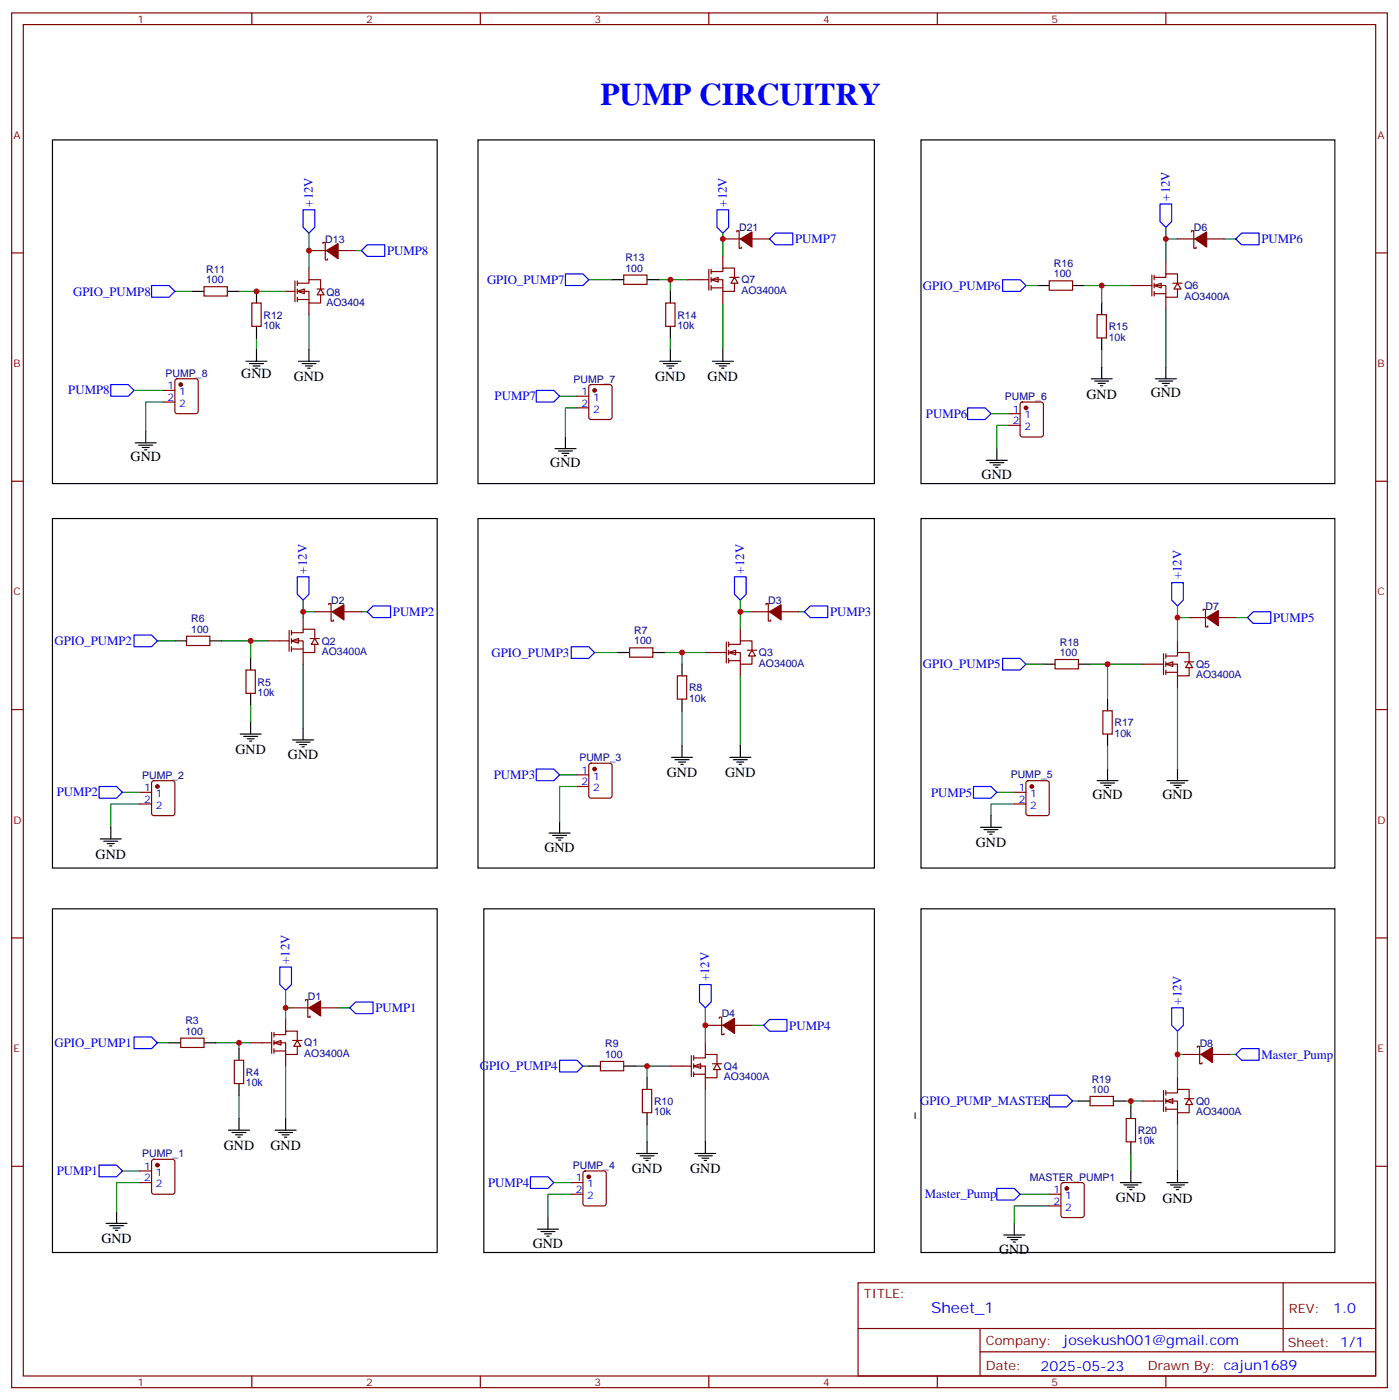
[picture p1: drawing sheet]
<svg xmlns="http://www.w3.org/2000/svg" width="423mm" height="424mm" viewBox="0 0 423 424" stroke-linecap="round" stroke-linejoin="round" font-family="sans-serif">
<g fill="none" stroke="#870000" stroke-width=".35">
<path d="M3.5 3.9h416.3v416.3h-416.3zM7.1 7.4h409.2v409.3h-409.2zM76.2 3.9v3.5M145.3 3.9v3.5M214.5 3.9v3.5M283.6 3.9v3.5M352.8 3.9v3.5M3.5 76.6h3.6M93.5 75.9h5.3M97.7 73.8v-.4h.7v5.3h.7v-.3M102.3 75.9h5.3M218.7 72.4h5.3"/>
<path d="M223 70.2v-.3h.7v5.3h.7v-.4M227.5 72.4h5.3M356.3 72.4h5.3M360.5 70.2v-.3h.7v5.3h.7v-.4M365.1 72.4h5.3M416.3 76.6h3.5M3.5 145.7h3.6M416.3 145.7h3.5M95.2 185.2h5.3M99.5 183.1v-.3h.7v5.3h.7v-.4M104.1 185.2h5.3M227.5 185.2h5.3"/>
<path d="M231.8 183.1v-.3h.7v5.3h.7v-.4M236.4 185.2h5.3M359.8 187h5.3M364.1 184.9v-.4h.7v5.3h.7v-.3M368.7 187h5.2M3.5 214.9h3.6M416.3 214.9h3.5M3.5 284h3.6M416.3 284h3.5M88.2 305.2h5.3M92.4 303.1v-.4h.7v5.3h.7v-.3M97 305.2h5.3"/>
<path d="M213.4 310.5h5.3M217.7 308.4v-.4h.7v5.3h.7v-.4M222.2 310.5h5.3M358.1 319.3h5.3M362.3 317.2v-.4h.7v5.3h.7v-.3M366.9 319.3h5.3M3.5 353.2h3.6M416.3 353.2h3.5M259.6 388.4h156.7v28.3h-156.7zM388.3 388.5v20.8M76.2 416.7v3.5M145.3 416.7v3.5"/>
<path d="M214.5 416.7v3.5M259.7 402.3h156.4M283.6 416.7v3.5M296.6 409.3h119.5M296.6 402.3v14.1M352.8 416.7v3.5"/>
</g>
<path d="M217 63.5h3.5v5.3l-1.8 1.8-1.7-1.8zM351 61.8h3.5v5.3l-1.7 1.7-1.8-1.7zM162.3 118.2h5.3l1.7 1.8-1.7 1.7h-5.3zM292.8 123.5h5.3l1.8 1.8-1.8 1.7h-5.3zM90 174.7h3.5v5.3l-1.8 1.7-1.7-1.7zM222.2 174.7h3.6v5.3l-1.8 1.7-1.8-1.7zM354.5 176.4h3.6v5.3l-1.8 1.8-1.8-1.8zM84.7 292.8h3.5v5.3l-1.8 1.8-1.7-1.8zM211.7 298.1h3.5v5.3l-1.8 1.8-1.7-1.8zM354.5 305.2h3.6v5.3l-1.8 1.7-1.8-1.7zM30 352.8h5.3l1.7 1.8-1.7 1.7h-5.3zM160.5 356.3h5.3l1.8 1.8-1.8 1.8h-5.3z" fill="none" stroke="#00f" stroke-width=".35"/>
<g fill="none" stroke="#008700" stroke-width=".35">
<path d="M218.7 70.6v7M352.8 68.8v10.6M352.8 72.4h3.5M370.4 72.4h3.5M178.2 84.7h7M199.3 84.7h8.8M202.8 84.7v3.5M218.7 91.8v14.1M333.4 86.5h8.8M352.8 93.5v17.7M202.8 102.3v3.6M333.4 105.9v5.3"/>
<path d="M67 194.1h14.1M75.8 194.1v5.3M91.7 181.7v3.5M95.2 185.2h-3.5v1.8M109.4 185.2h1.7M179.9 197.6h7.1M201.1 197.6h12.3M206.4 197.6v3.5M224 181.7v3.5M227.5 185.2h-3.5v5.3M241.7 185.2h1.7M356.3 183.5v3.5"/>
<path d="M359.8 187h-3.5v7.1M373.9 187h3.6M75.8 213.5v5.3M91.7 201.1v19.4M206.4 215.2v10.6M224 204.6v21.2M329.8 201.1h15.9M335.1 201.1v10.6M356.3 208.2v24.7M174.6 238.2h-5.3v10.5M335.1 225.8v7.1M42.3 243.5h-8.8v7"/>
<path d="M86.4 299.9v5.3M47.6 315.8h3.6M65.3 315.8h10.5M72.3 315.8v1.7M88.2 305.2h-1.8v3.5M102.3 305.2h3.5M213.4 305.2v10.6M227.5 310.5h3.6M356.3 312.2v14.2M356.3 319.3h1.8M372.2 319.3h1.7M72.3 331.6v7.1"/>
<path d="M86.4 322.8v15.9M176.4 322.8h1.8M192.3 322.8h10.5M195.8 322.8v3.6M213.4 329.9v15.9M324.6 333.4h1.7M340.4 333.4h5.3M342.2 333.4v1.8M195.8 340.5v5.3M342.2 349.3v5.3M356.3 340.5v14.1M172.9 361.6h-7.1v7.1"/>
<path d="M308.7 361.6h8.8"/>
</g>
<g fill="#870000" stroke="#870000" stroke-width=".35">
<path d="M363.4 319.3l3.5-2.1v4.6z"/>
<path d="M218.7 310.5l3.5-2.1v4.5z"/>
<path d="M93.5 305.2l3.5-2.1v4.6z"/>
<path d="M100.5 185.2l3.6-2.1v4.6z"/>
<path d="M232.8 185.2l3.6-2.1v4.6z"/>
<path d="M365.1 187l3.6-2.1v4.6z"/>
<path d="M361.6 72.4l3.5-2.2v4.6z"/>
<path d="M224 72.4l3.5-2.2v4.6z"/>
<path d="M98.8 75.9l3.5-2.1v4.6z"/>
</g>
<g fill="none" stroke="#000" stroke-width=".35">
<path d="M349.6 114.7h6.4M350.7 115.4h4.2M351.7 116.1h2.1M352.4 116.8h.7M352.8 111.2v3.5M167.9 135.9h6.4M169 136.6h4.2M170 137.3h2.2M170.7 138h.7M171.1 132.3v3.6M298.4 139.4h6.4M301.6 135.9v3.5"/>
<path d="M299.5 140.1h4.2M300.6 140.8h2.1M301.3 141.5h.7M88.5 224h6.4M89.6 224.8h4.2M90.7 225.5h2.1M91.4 226.2h.7M91.7 220.5v3.5M332 236.4h6.3M333 237.1h4.3M334.1 237.8h2.1M334.8 238.5h.7"/>
<path d="M335.1 232.9v3.5M353.1 236.4h6.4M354.2 237.1h4.2M355.2 237.8h2.2M356 238.5h.7M356.3 232.9v3.5M166.2 252.3h6.3M167.2 253h4.2M168.3 253.7h2.1M169 254.4h.7M169.3 248.7v3.6M32.1 370.5h6.4"/>
<path d="M33.2 371.2h4.2M34.2 371.9h2.1M34.9 372.6h.7M35.3 366.9v3.6M162.6 372.2h6.4M163.7 372.9h4.2M164.7 373.6h2.2M165.5 374.3h.7M165.8 368.7v3.5M303.7 374h6.4M304.8 374.7h4.2M305.9 375.4h2.1"/>
<path d="M306.6 376.1h.7M306.9 370.5v3.5"/>
</g>
<path d="M90 88.2l2.1-.7v1.4z" fill="#fff" stroke="#870000" stroke-width=".35"/>
<path d="M86.4 88.2h2.9M89.3 85.1v6.3M90 85.8h3.5v-1.1h3.5v2.8M90 88.2h3.5v3.6h3.5v-2.5M90 90.7h3.5M90 85.1v1.4M90 87.5v1.4M90 90v1.4M93.5 81.2v3.5M93.5 91.8v3.5M96 87.5h2.1M97 87.5l1.1 1.8h-2.1z" fill="none" stroke="#870000" stroke-width=".35"/>
<g fill="none" stroke="#000" stroke-width=".35">
<path d="M40.9 134.1h6.4M42 134.8h4.2M43 135.5h2.2M43.7 136.2h.7M44.1 130.6v3.5M278.7 275.2h125.2v104.1h-125.2zM339 358.1h6.4M340.1 358.8h4.2M341.1 359.5h2.2M342.2 354.6v3.5M353.1 358.1h6.4M354.2 358.8h4.2"/>
<path d="M355.2 359.5h2.2M356.3 354.6v3.5M341.8 360.2h.7M356 360.2h.7"/>
</g>
<path d="M91.7 63.5h3.5v5.3l-1.7 1.8-1.8-1.8zM109.4 75.9l1.7-1.8h5.3v3.5h-5.3zM33.5 116.5h5.3l1.8 1.7-1.8 1.8h-5.3zM303.4 199.4h5.3l1.7 1.7-1.7 1.8h-5.3zM373.9 319.3l1.8-1.8h5.3v3.6h-5.3zM317.5 331.6h5.3l1.8 1.8-1.8 1.8h-5.3zM301.6 359.9h5.3l1.8 1.7-1.8 1.8h-5.3z" fill="none" stroke="#00f" stroke-width=".35"/>
<path d="M107.6 75.9h1.8M52.9 88.2h5.3M72.3 88.2h14.1M77.6 102.3v3.6M49.4 121.7h-5.3v8.9M174.6 123.5h-3.5v8.8M305.2 128.8h-3.6v7.1M306.9 243.5h-7v3.5M276.9 336.9v1.8M42.3 358.1h-7v8.8M317.5 365.2h-10.6v5.3" fill="none" stroke="#008700" stroke-width=".35"/>
<g fill="#fff" stroke="#870000" stroke-width=".35">
<path d="M352.8 333.4l2.1-.7v1.4z"/>
<path d="M359.8 332.7l1.1 1.8h-2.1z"/>
</g>
<g fill="none" stroke="#870000" stroke-width=".35">
<path d="M319.3 199.7h7v2.8h-7zM333.7 215.2h2.8v7.1h-2.8zM306.9 239.9h3.5M310.7 236.6l.4-.2h5.7l.6 .4 .1 9.5-.5 .6-5.9 .1-.6-.5-.1-9.4zM306.9 243.5h3.5M329.8 332h7.1v2.8h-7.1zM340.8 338.7h2.8v7.1h-2.8zM345.7 333.4h6.4M352.1 330.2v6.4M352.8 330.9h3.5v-1h3.5v2.8M352.8 333.4h3.5v3.5h3.5v-2.4M352.8 335.9h3.5"/>
<path d="M352.8 330.2v1.4M352.8 332.7v1.4M352.8 335.2v1.4M356.3 326.4v3.5M356.3 336.9v3.6M358.4 332.7h2.8M321.3 358.3l.4-.2h5.7l.6 .4 .1 9.5-.5 .6-5.9 .1-.6-.5-.1-9.4zM317.5 361.6h3.5M317.5 365.2h3.5"/>
</g>
<path d="M315.7 201.1h3.6M326.3 201.1h3.5M335.1 211.7v3.5M335.1 222.3v3.5M326.3 333.4h3.5M336.9 333.4h3.5M342.2 335.2v3.5M342.2 345.8v3.5" fill="none" stroke="#000" stroke-width=".35"/>
<g fill="#870000" stroke="#870000" stroke-width=".35">
<circle cx="322.8" cy="359.9" r=".53"/>
<circle cx="312.2" cy="238.2" r=".53"/>
</g>
<g fill="#fff" stroke="#870000" stroke-width=".35">
<path d="M352.8 201.1l2.1-.7v1.4z"/>
<path d="M359.8 200.4l1.1 1.8h-2.1z"/>
</g>
<g fill="none" stroke="#870000" stroke-width=".35">
<path d="M317.5 85.1h7.1v2.8h-7.1zM332 95.3h2.8v7h-2.8zM305.2 125.3h3.5M305.2 128.8h3.5M308.9 122l.5-.3h5.6l.7 .5v9.4l-.4 .7h-5.9l-.7-.4v-9.5zM352.1 197.9v6.4M352.8 198.6h3.5v-1h3.5v2.8M352.8 197.9v1.5M356.3 194.1v3.5M345.7 201.1h6.4M352.8 201.1h3.5v3.5h3.5v-2.4M352.8 203.6h3.5"/>
<path d="M352.8 200.4v1.4M352.8 202.9v1.4M356.3 204.6v3.6M358.4 200.4h2.8"/>
</g>
<path d="M310.4 201.1h5.3M301.6 239.9h5.3" fill="none" stroke="#008700" stroke-width=".35"/>
<path d="M377.5 187l1.7-1.8h5.3v3.6h-5.3zM294.6 238.2h5.3l1.7 1.7-1.7 1.8h-5.3z" fill="none" stroke="#00f" stroke-width=".35"/>
<path d="M314 86.5h3.5M324.6 86.5h3.5M333.4 91.8v3.5M333.4 102.3v3.6M278.7 157h125.2v105.9h-125.2zM296.7 250.5h6.3M297.7 251.2h4.3M298.8 251.9h2.1M299.5 252.6h.7M299.9 247v3.5" fill="none" stroke="#000" stroke-width=".35"/>
<circle cx="310.4" cy="123.5" r=".53" fill="#870000" stroke="#870000" stroke-width=".35"/>
<g fill="#fff" stroke="#870000" stroke-width=".35">
<path d="M349.2 86.5l2.2-.7v1.4z"/>
<path d="M356.3 85.8l1.1 1.7h-2.2z"/>
</g>
<path d="M352.8 79.4v3.5M342.2 86.5h6.3M348.5 83.3v6.3M349.2 84h3.6v-1.1h3.5v2.9M349.2 86.5h3.6v3.5h3.5v-2.5M349.2 88.9h3.6M349.2 83.3v1.4M349.2 85.8v1.4M349.2 88.2v1.4M352.8 90v3.5M354.9 85.8h2.8" fill="none" stroke="#870000" stroke-width=".35"/>
<path d="M310.4 86.5h3.6M328.1 86.5h5.3v5.3M169.3 120h5.3M299.9 125.3h5.3" fill="none" stroke="#008700" stroke-width=".35"/>
<path d="M232.8 72.4l1.8-1.8h5.3v3.5h-5.3zM373.9 72.4l1.8-1.8h5.3v3.5h-5.3zM171.1 82.9h5.3l1.8 1.8-1.8 1.8h-5.3zM303.4 84.7h5.3l1.7 1.8-1.7 1.7h-5.3z" fill="none" stroke="#00f" stroke-width=".35"/>
<g fill="none" stroke="#000" stroke-width=".35">
<path d="M144.6 42.4h120v104h-120zM278.7 42.4h125.2v104h-125.2zM199.7 109.4h6.3M200.7 110.1h4.3M201.8 110.8h2.1M202.5 111.5h.7M202.8 105.9v3.5M215.5 109.4h6.4M216.6 110.1h4.2M217.7 110.8h2.1M218.4 111.5h.7M218.7 105.9v3.5"/>
<path d="M330.2 114.7h6.3M331.3 115.4h4.2M332.3 116.1h2.1M333 116.8h.7M333.4 111.2v3.5"/>
</g>
<g fill="#fff" stroke="#870000" stroke-width=".35">
<path d="M215.2 84.7l2.1-.7v1.4z"/>
<path d="M222.2 84l1.1 1.8h-2.1z"/>
</g>
<g fill="none" stroke="#870000" stroke-width=".35">
<path d="M218.7 77.6v3.6M61.7 86.8h7.1v2.8h-7.1zM76.2 91.8h2.8v7h-2.8zM188.7 83.3h7.1v2.8h-7.1zM201.4 91.8h2.9v7h-2.9zM208.1 84.7h6.4M214.5 81.5v6.4M215.2 82.2h3.5v-1h3.5v2.8M215.2 84.7h3.5v3.5h3.5v-2.4M215.2 87.2h3.5M215.2 81.5v1.4M215.2 84v1.4"/>
<path d="M215.2 86.5v1.4M218.7 88.2v3.6M220.8 84h2.9M49.4 118.2h3.5M53.2 114.9l.4-.2h5.7l.6 .4 .1 9.5-.5 .6-5.9 .1-.6-.5-.1-9.4zM174.6 120h3.6M178.4 116.7l.5-.2h5.6l.7 .4v9.4l-.5 .7h-5.8l-.7-.4v-9.4zM49.4 121.7h3.5M174.6 123.5h3.6"/>
</g>
<g fill="none" stroke="#000" stroke-width=".35">
<path d="M15.9 42.4h116.4v104h-116.4zM58.2 88.2h3.5M68.8 88.2h3.5M77.6 88.2v3.6M77.6 98.8v3.5M185.2 84.7h3.5M195.8 84.7h3.5M202.8 88.2v3.6M202.8 98.8v3.5M74.4 109.4h6.4M75.5 110.1h4.2M76.6 110.8h2.1"/>
<path d="M77.3 111.5h.7M77.6 105.9v3.5M90.3 109.4h6.4M91.4 110.1h4.2M92.4 110.8h2.1M93.1 111.5h.7M93.5 105.9v3.5M146.4 275.2h118.2v104.1h-118.2zM192.6 349.3h6.4M193.7 350h4.2M194.7 350.7h2.1M195.4 351.4h.7"/>
<path d="M195.8 345.8v3.5M210.3 349.3h6.3M211.3 350h4.2M212.4 350.7h2.1M213.1 351.4h.7M213.4 345.8v3.5"/>
</g>
<g fill="#870000" stroke="#870000" stroke-width=".35">
<circle cx="179.9" cy="118.2" r=".53"/>
<circle cx="54.7" cy="116.5" r=".53"/>
</g>
<path d="M45.9 86.5h5.3l1.7 1.7-1.7 1.8h-5.3zM231.1 310.5l1.7-1.8h5.3v3.5h-5.3zM169.3 321.1h5.3l1.8 1.7-1.8 1.8h-5.3z" fill="none" stroke="#00f" stroke-width=".35"/>
<path d="M93.5 70.6v10.6M93.5 95.3v10.6M40.6 118.2h8.8M167.6 358.1h5.3" fill="none" stroke="#008700" stroke-width=".35"/>
<g fill="#fff" stroke="#870000" stroke-width=".35">
<path d="M209.9 322.8l2.1-.7v1.4z"/>
<path d="M217 322.1l1 1.8h-2.1z"/>
</g>
<g fill="none" stroke="#870000" stroke-width=".35">
<path d="M209.2 319.7v6.3M209.9 319.7v1.4M213.4 315.8v3.5M181.7 321.4h7v2.8h-7zM194.4 329.9h2.8v7h-2.8zM202.8 322.8h6.4M209.9 320.4h3.5v-1.1h3.6v2.8M209.9 322.8h3.5v3.6h3.6v-2.5M209.9 325.3h3.5M209.9 322.1v1.4M209.9 324.6v1.4M213.4 326.4v3.5"/>
<path d="M215.5 322.1h2.9M172.9 358.1h3.5M176.6 354.8l.5-.2h5.6l.7 .4v9.5l-.4 .6-5.9 .1-.7-.5v-9.4zM172.9 361.6h3.5"/>
</g>
<g fill="none" stroke="#000" stroke-width=".35">
<path d="M144.6 157h120v105.9h-120zM203.2 229.3h6.3M204.3 230h4.2M205.3 230.8h2.1M206 231.5h.7M206.4 225.8v3.5M220.8 229.3h6.4M221.9 230h4.2M223 230.8h2.1M223.7 231.5h.7M224 225.8v3.5M178.2 322.8h3.5"/>
<path d="M188.7 322.8h3.6M195.8 326.4v3.5M195.8 336.9v3.6"/>
</g>
<circle cx="178.2" cy="356.3" r=".53" fill="#870000" stroke="#870000" stroke-width=".35"/>
<path d="M172.9 195.8h5.3l1.7 1.8-1.7 1.8h-5.3zM243.4 185.2l1.8-1.7h5.3v3.5h-5.3zM162.3 232.9h5.3l1.7 1.7-1.7 1.8h-5.3z" fill="none" stroke="#00f" stroke-width=".35"/>
<path d="M169.3 234.6h5.3" fill="none" stroke="#008700" stroke-width=".35"/>
<g fill="#fff" stroke="#870000" stroke-width=".35">
<path d="M220.5 197.6l2.1-.7v1.4z"/>
<path d="M227.5 196.9l1.1 1.7h-2.1z"/>
</g>
<g fill="none" stroke="#870000" stroke-width=".35">
<path d="M56.4 192.7h7.1v2.8h-7.1zM190.5 196.2h7.1v2.8h-7.1zM213.4 197.6h6.4M219.8 194.4v6.4M220.5 195.1h3.5v-1h3.5v2.8M220.5 197.6h3.5v3.5h3.5v-2.5M220.5 194.4v1.4M220.5 196.9v1.4M220.5 199.4v1.4M224 190.5v3.6M226.1 196.9h2.9M74.4 202.9h2.9v7h-2.9z"/>
<path d="M205 204.6h2.8v7.1h-2.8zM220.5 200.1h3.5M224 201.1v3.5M42.3 239.9h3.6M46.1 236.6l.5-.2h5.6l.7 .4v9.5l-.4 .6-5.9 .1-.7-.5v-9.4zM174.6 234.6h3.6M174.6 238.2h3.6M178.4 231.3l.5-.2h5.6l.7 .4v9.5l-.5 .6-5.8 .1-.7-.5v-9.4zM42.3 243.5h3.6"/>
</g>
<path d="M52.9 194.1h3.5M63.5 194.1h3.5M75.8 199.4v3.5M187 197.6h3.5M197.6 197.6h3.5M75.8 209.9v3.6M206.4 201.1v3.5M206.4 211.7v3.5" fill="none" stroke="#000" stroke-width=".35"/>
<g fill="#870000" stroke="#870000" stroke-width=".35">
<circle cx="179.9" cy="232.9" r=".53"/>
<circle cx="47.6" cy="238.2" r=".53"/>
</g>
<g fill="#fff" stroke="#870000" stroke-width=".35">
<path d="M88.2 194.1l2.1-.7v1.4z"/>
<path d="M95.2 193.4l1.1 1.7h-2.1z"/>
</g>
<path d="M81.1 194.1h6.4M87.5 190.9v6.3M88.2 191.6h3.5v-1.1h3.5v2.9M88.2 194.1h3.5v3.5h3.5v-2.5M88.2 196.5h3.5M88.2 190.9v1.4M88.2 193.4v1.4M88.2 195.8v1.4M91.7 187v3.5M91.7 197.6v3.5M93.8 193.4h2.9" fill="none" stroke="#870000" stroke-width=".35"/>
<path d="M47.6 194.1h5.3M37 239.9h5.3M37 354.6h5.3" fill="none" stroke="#008700" stroke-width=".35"/>
<path d="M40.6 192.3h5.3l1.7 1.8-1.7 1.7h-5.3zM111.1 185.2l1.8-1.7h5.3v3.5h-5.3zM30 238.2h5.3l1.7 1.7-1.7 1.8h-5.3zM40.6 314h5.3l1.7 1.8-1.7 1.7h-5.3zM105.8 305.2l1.8-1.8h5.3v3.6h-5.3z" fill="none" stroke="#00f" stroke-width=".35"/>
<g fill="none" stroke="#000" stroke-width=".35">
<path d="M15.9 157h116.4v105.9h-116.4zM75.8 218.8v3.5M72.7 222.3h6.3M73.7 223h4.3M74.8 223.7h2.1M75.5 224.4h.7M30.3 254h6.4M31.4 254.7h4.2M32.5 255.4h2.1M33.2 256.2h.7M33.5 250.5v3.5M15.9 275.2h116.4v104.1h-116.4z"/>
<path d="M72.3 338.7v3.5M86.4 338.7v3.5M69.1 342.2h6.4M70.2 342.9h4.2M71.3 343.6h2.1M72 344.3h.7M83.3 342.2h6.3M84.3 342.9h4.2M85.4 343.6h2.1M86.1 344.3h.7"/>
</g>
<g fill="#fff" stroke="#870000" stroke-width=".35">
<path d="M82.9 315.8l2.1-.7v1.4z"/>
<path d="M90 315.1l1 1.7h-2.1z"/>
</g>
<g fill="none" stroke="#870000" stroke-width=".35">
<path d="M54.7 314.4h7v2.8h-7zM75.8 315.8h6.4M82.2 312.6v6.3M82.9 313.3h3.5v-1.1h3.6v2.9M82.9 315.8h3.5v3.5h3.6v-2.5M82.9 318.2h3.5M82.9 312.6v1.4M82.9 315.1v1.4M82.9 317.5v1.4M86.4 308.7v3.5M86.4 319.3v3.5M88.5 315.1h2.9"/>
<path d="M70.9 321.1h2.8v7h-2.8zM42.3 354.6h3.6M42.3 358.1h3.6M46.1 351.3l.5-.3h5.6l.7 .5v9.4l-.4 .7h-5.9l-.7-.4v-9.4z"/>
</g>
<path d="M51.2 315.8h3.5M61.7 315.8h3.6M72.3 317.5v3.6M72.3 328.1v3.5" fill="none" stroke="#000" stroke-width=".35"/>
<circle cx="47.6" cy="352.8" r=".53" fill="#870000" stroke="#870000" stroke-width=".35"/>
<g fill="#c00">
<circle cx="342.2" cy="333.4" r=".88"/>
<circle cx="356.3" cy="319.3" r=".88"/>
<circle cx="213.4" cy="310.5" r=".88"/>
<circle cx="195.8" cy="322.8" r=".88"/>
<circle cx="86.4" cy="305.2" r=".88"/>
<circle cx="72.3" cy="315.8" r=".88"/>
<circle cx="91.7" cy="185.2" r=".88"/>
<circle cx="75.8" cy="194.1" r=".88"/>
<circle cx="224" cy="185.2" r=".88"/>
<circle cx="206.4" cy="197.6" r=".88"/>
<circle cx="335.1" cy="201.1" r=".88"/>
<circle cx="356.3" cy="187" r=".88"/>
<circle cx="352.8" cy="72.4" r=".88"/>
<circle cx="333.4" cy="86.5" r=".88"/>
<circle cx="218.7" cy="72.4" r=".88"/>
<circle cx="93.5" cy="75.9" r=".88"/>
<circle cx="202.8" cy="84.7" r=".88"/>
<circle cx="77.6" cy="88.2" r=".88"/>
</g>
<text font-size="9.5" fill="#00f" x="181.7" y="31.8">PUMP CIRCUITRY</text>
<text font-size="4.6" fill="#00f" x="281.7" y="397.5">Sheet_1</text>
<g font-size="4.2">
<text x="73" y="114.3">GND</text>
<text x="88.9" y="115.5">GND</text>
<text x="198.3" y="115.4">GND</text>
<text x="214.1" y="115.5">GND</text>
<text x="328.8" y="120.7">GND</text>
<text x="348.2" y="120.3">GND</text>
<text x="39.5" y="139.7">GND</text>
<text x="166.5" y="141.5">GND</text>
<text x="297" y="145">GND</text>
<text x="71.3" y="228.3">GND</text>
<text x="87.1" y="229.7">GND</text>
<text x="201.8" y="235.3">GND</text>
<text x="219.4" y="235.4">GND</text>
<text x="330.6" y="242">GND</text>
<text x="351.7" y="242">GND</text>
<text x="164.7" y="257.9">GND</text>
<text x="295.3" y="256.6">GND</text>
<text x="28.9" y="260.1">GND</text>
<text x="67.7" y="348.2">GND</text>
<text x="81.8" y="348.3">GND</text>
<text x="191.2" y="355.3">GND</text>
<text x="208.8" y="355.3">GND</text>
<text x="337.6" y="364.1">GND</text>
<text x="351.7" y="364.2">GND</text>
<text x="30.7" y="376.5">GND</text>
<text x="161.2" y="377.9">GND</text>
<text x="302.3" y="379.6">GND</text>
</g>
<g font-size="4.2" fill="#00f">
<text x="403.4" y="397.7">1.0</text>
<text x="321.8" y="407.3">josekush001@gmail.com</text>
<text x="314.9" y="415.1">2025-05-23</text>
</g>
<g font-size="3.9" fill="#00f">
<text x="94.7" y="62.5" transform="rotate(-90 94.7 62.5)">+12V</text>
<text x="219.9" y="62.5" transform="rotate(-90 219.9 62.5)">+12V</text>
<text x="354" y="60.8" transform="rotate(-90 354 60.8)">+12V</text>
<text x="117.1" y="77.2">PUMP8</text>
<text x="240.6" y="73.7">PUMP7</text>
<text x="381.7" y="73.7">PUMP6</text>
<text x="22.1" y="89.5">GPIO_PUMP8</text>
<text x="147.4" y="86">GPIO_PUMP7</text>
<text x="279.3" y="87.7">GPIO_PUMP6</text>
<text x="20.7" y="119.4">PUMP8</text>
<text x="149.7" y="121.2">PUMP7</text>
<text x="280.2" y="126.5">PUMP6</text>
<text x="92.9" y="173.7" transform="rotate(-90 92.9 173.7)">+12V</text>
<text x="225.2" y="173.7" transform="rotate(-90 225.2 173.7)">+12V</text>
<text x="357.5" y="175.4" transform="rotate(-90 357.5 175.4)">+12V</text>
<text x="118.9" y="186.6">PUMP2</text>
<text x="251.2" y="186.6">PUMP3</text>
<text x="385.2" y="188.3">PUMP5</text>
<text x="16.5" y="195.3">GPIO_PUMP2</text>
<text x="148.8" y="198.8">GPIO_PUMP3</text>
<text x="279.3" y="202.3">GPIO_PUMP5</text>
<text x="149.4" y="235.9">PUMP3</text>
<text x="17.2" y="241.2">PUMP2</text>
<text x="281.7" y="241.2">PUMP5</text>
<text x="87.6" y="291.8" transform="rotate(-90 87.6 291.8)">+12V</text>
<text x="214.6" y="297.1" transform="rotate(-90 214.6 297.1)">+12V</text>
<text x="357.5" y="304.2" transform="rotate(-90 357.5 304.2)">+12V</text>
<text x="113.6" y="306.5">PUMP1</text>
<text x="238.8" y="311.8">PUMP4</text>
<text x="16.5" y="316.9">GPIO_PUMP1</text>
<text x="145.2" y="324">GPIO_PUMP4</text>
<text x="381.7" y="320.6">Master_Pump</text>
<text x="278.4" y="334.5">GPIO_PUMP_MASTER</text>
<text x="17.1" y="355.8">PUMP1</text>
<text x="147.7" y="359.3">PUMP4</text>
<text x="279.8" y="362.8">Master_Pump</text>
</g>
<g font-size="3.9" fill="#800">
<text x="261.4" y="393">TITLE:</text>
<text x="390" y="397.7">REV:</text>
<text x="298.3" y="407.2">Company:</text>
<text x="389.7" y="407.8">Sheet: 1/1</text>
<text x="298.3" y="414.9">Date:</text>
<text x="347.4" y="415">Drawn By: cajun1689</text>
</g>
<g font-size="3.2" fill="#800">
<text x="41.6" y="6.9">1</text>
<text x="110.8" y="6.9">2</text>
<text x="179.9" y="6.9">3</text>
<text x="249.1" y="6.9">4</text>
<text x="318.2" y="6.9">5</text>
<text x="4.1" y="42">A</text>
<text x="416.8" y="42">A</text>
<text x="4.1" y="111.2">B</text>
<text x="416.8" y="111.2">B</text>
<text x="4.1" y="180.3">C</text>
<text x="416.8" y="180.3">C</text>
<text x="4.1" y="249.4">D</text>
<text x="416.8" y="249.4">D</text>
<text x="4.1" y="318.6">E</text>
<text x="416.8" y="318.6">E</text>
<text x="41.6" y="419.7">1</text>
<text x="110.8" y="419.7">2</text>
<text x="179.9" y="419.7">3</text>
<text x="249.1" y="419.7">4</text>
<text x="318.2" y="419.7">5</text>
</g>
<g font-size="3.2" fill="#000080">
<text x="223.7" y="70">D21</text>
<text x="361.3" y="70">D6</text>
<text x="98.4" y="73.5">D13</text>
<text x="62.4" y="82.6">R11</text>
<text x="189.2" y="82.2">100</text>
<text x="189.2" y="79.1">R13</text>
<text x="318.9" y="84">100</text>
<text x="318.9" y="80.8">R16</text>
<text x="62.4" y="85.8">100</text>
<text x="98.8" y="89.5">Q8</text>
<text x="224.4" y="89">AO3400A</text>
<text x="224.4" y="85.8">Q7</text>
<text x="358.4" y="87.6">Q6</text>
<text x="98.8" y="92.6">AO3404</text>
<text x="358.4" y="90.8">AO3400A</text>
<text x="79.7" y="99.6">10k</text>
<text x="79.7" y="96.5">R12</text>
<text x="205" y="99.6">10k</text>
<text x="205" y="96.5">R14</text>
<text x="335.5" y="100">R15</text>
<text x="335.5" y="103.2">10k</text>
<text x="50.1" y="114">PUMP_8</text>
<text x="173.5" y="115.9">PUMP_7</text>
<text x="304.1" y="121.1">PUMP_6</text>
<text x="100.2" y="182.9">D2</text>
<text x="232.5" y="182.9">D3</text>
<text x="364.8" y="184.6">D7</text>
<text x="57.9" y="191.6">100</text>
<text x="57.9" y="188.4">R6</text>
<text x="191.9" y="191.9">R7</text>
<text x="97.4" y="195.2">Q2</text>
<text x="191.9" y="195.1">100</text>
<text x="320.7" y="195.5">R18</text>
<text x="97.4" y="198.4">AO3400A</text>
<text x="229.7" y="201.9">AO3400A</text>
<text x="229.7" y="198.7">Q3</text>
<text x="320.7" y="198.6">100</text>
<text x="361.9" y="202.2">Q5</text>
<text x="78" y="207.6">R5</text>
<text x="208.5" y="209.3">R8</text>
<text x="361.9" y="205.4">AO3400A</text>
<text x="78" y="210.8">10k</text>
<text x="208.5" y="212.5">10k</text>
<text x="337.3" y="219.9">R17</text>
<text x="337.3" y="223.1">10k</text>
<text x="175.3" y="230.4">PUMP_3</text>
<text x="43" y="235.8">PUMP_2</text>
<text x="305.9" y="235.7">PUMP_5</text>
<text x="93.1" y="302.8">D1</text>
<text x="56.1" y="310.1">R3</text>
<text x="218.4" y="308.1">D4</text>
<text x="56.1" y="313.3">100</text>
<text x="92.1" y="316.9">Q1</text>
<text x="183.1" y="317.2">R9</text>
<text x="363" y="316.9">D8</text>
<text x="92.1" y="320.1">AO3400A</text>
<text x="183.1" y="320.4">100</text>
<text x="219.1" y="323.9">Q4</text>
<text x="74.4" y="328.9">10k</text>
<text x="74.4" y="325.8">R4</text>
<text x="219.1" y="327.1">AO3400A</text>
<text x="330.3" y="327.8">R19</text>
<text x="197.9" y="334.6">R10</text>
<text x="330.3" y="330.9">100</text>
<text x="361.9" y="334.5">Q0</text>
<text x="197.9" y="337.8">10k</text>
<text x="361.9" y="337.7">AO3400A</text>
<text x="344.3" y="346.5">10k</text>
<text x="344.3" y="343.4">R20</text>
<text x="43" y="350.4">PUMP_1</text>
<text x="173.4" y="354.1">PUMP_4</text>
<text x="311.6" y="357.5">MASTER_PUMP1</text>
</g>
<g font-size="3.2" fill="#00f">
<text x="50.7" y="117.9">1</text>
<text x="54.2" y="119.6">1</text>
<text x="176" y="119.6">1</text>
<text x="50.7" y="121.4">2</text>
<text x="54.2" y="123.2">2</text>
<text x="176" y="123.2">2</text>
<text x="179.5" y="121.4">1</text>
<text x="179.5" y="124.9">2</text>
<text x="306.5" y="124.9">1</text>
<text x="306.5" y="128.4">2</text>
<text x="310" y="126.7">1</text>
<text x="310" y="130.2">2</text>
<text x="43.7" y="239.6">1</text>
<text x="176" y="234.3">1</text>
<text x="176" y="237.8">2</text>
<text x="179.5" y="236">1</text>
<text x="179.5" y="239.6">2</text>
<text x="308.3" y="239.6">1</text>
<text x="43.7" y="243.1">2</text>
<text x="47.2" y="241.3">1</text>
<text x="47.2" y="244.9">2</text>
<text x="308.3" y="243.1">2</text>
<text x="311.7" y="241.3">1</text>
<text x="311.7" y="244.9">2</text>
<text x="43.7" y="354.2">1</text>
<text x="43.7" y="357.8">2</text>
<text x="47.2" y="356">1</text>
<text x="47.2" y="359.5">2</text>
<text x="174.2" y="357.8">1</text>
<text x="177.7" y="359.5">1</text>
<text x="174.2" y="361.3">2</text>
<text x="177.7" y="363">2</text>
<text x="318.8" y="361.3">1</text>
<text x="318.8" y="364.8">2</text>
<text x="322.3" y="363">1</text>
<text x="322.3" y="366.6">2</text>
</g>
</svg>
